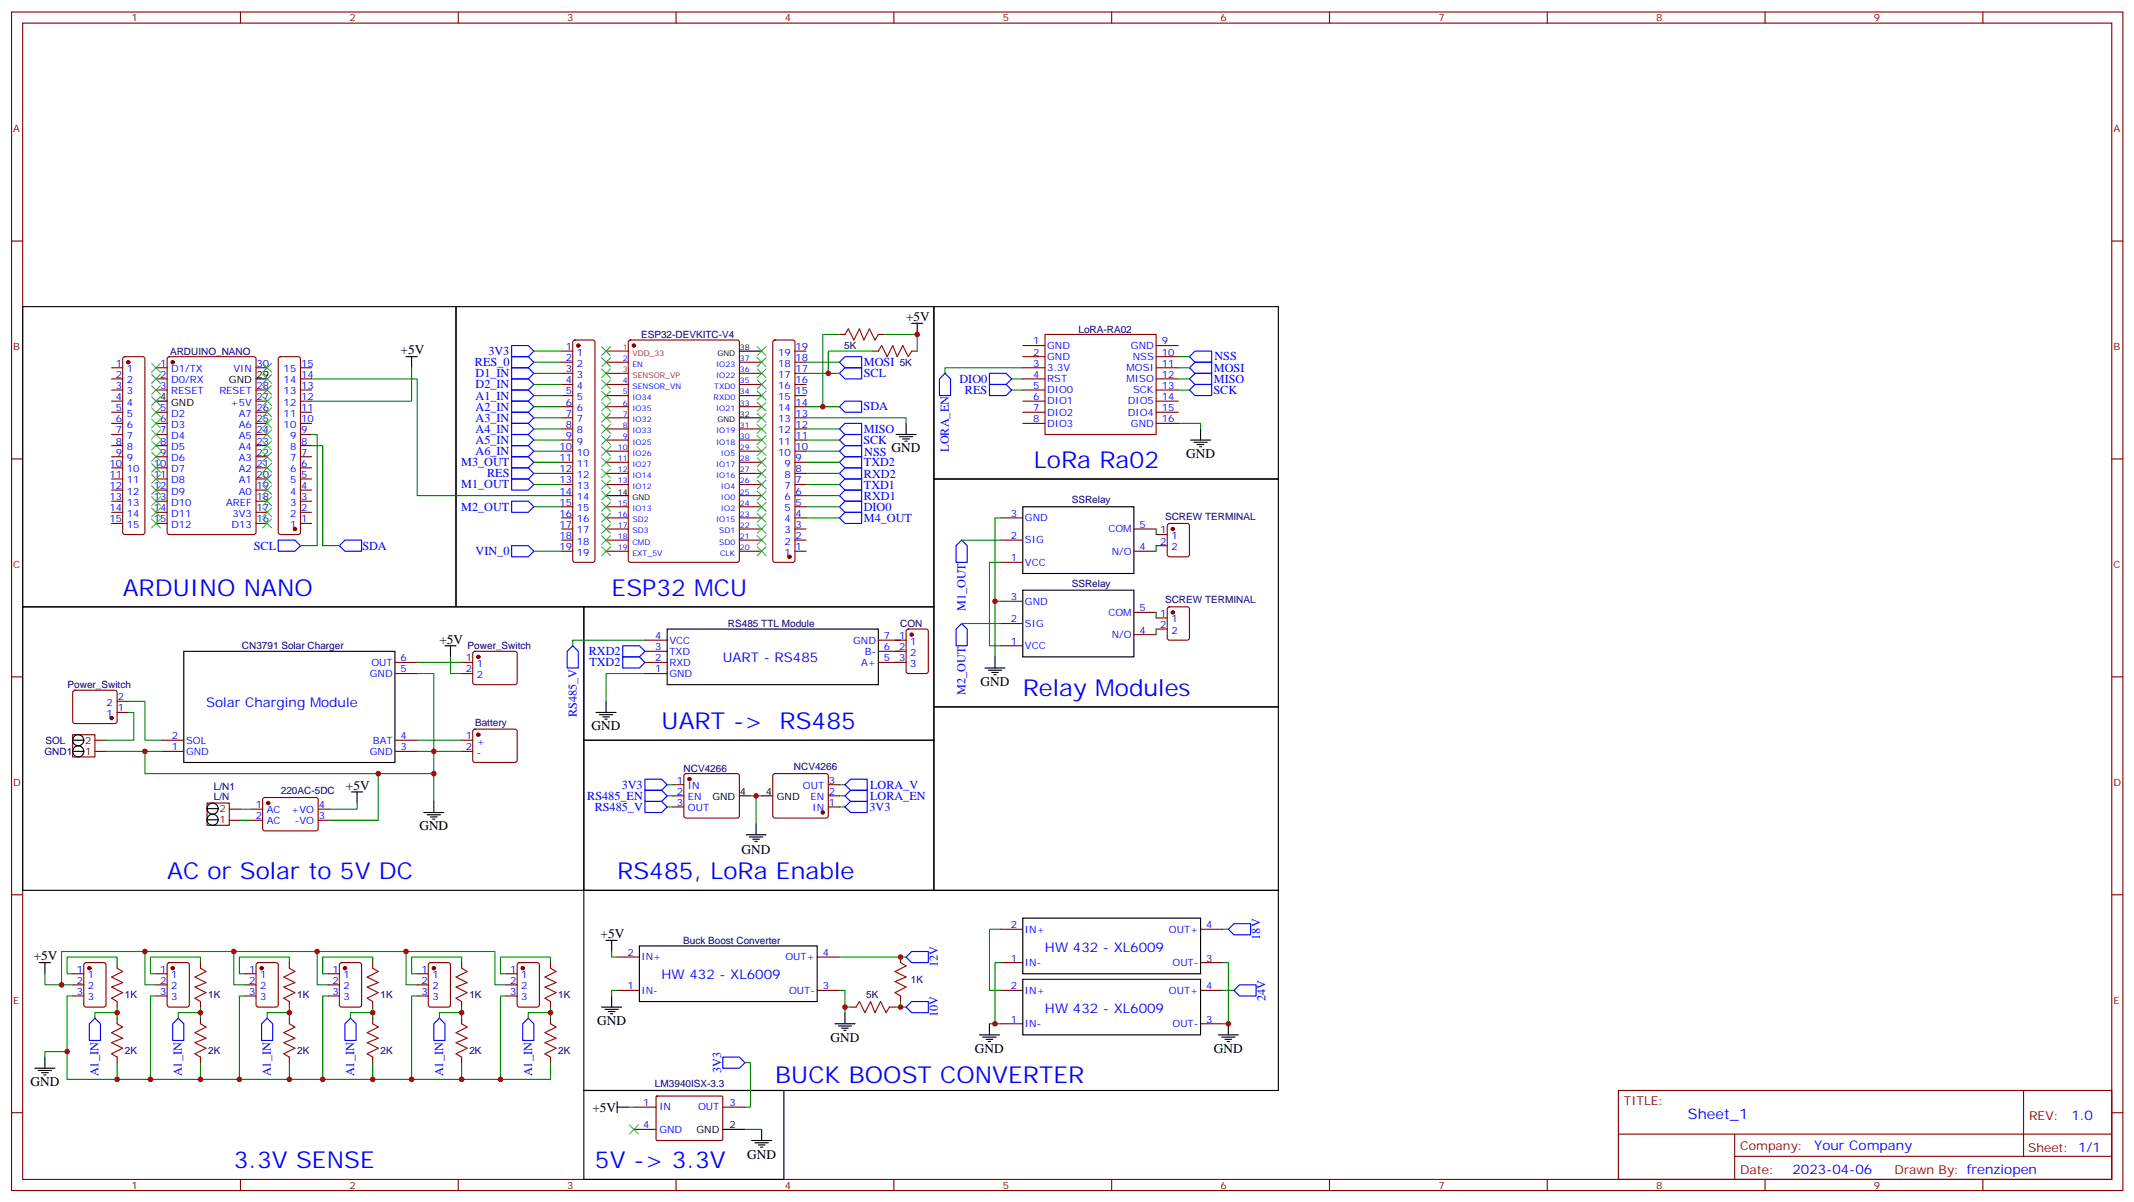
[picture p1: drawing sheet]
<svg xmlns="http://www.w3.org/2000/svg" width="677mm" height="381mm" viewBox="0 0 677 381" stroke-linecap="round" stroke-linejoin="round" font-family="sans-serif">
<g fill="none" stroke="#870000" stroke-width=".35">
<path d="M3.7 3.8h670.2v374h-670.2zM7.2 7.3h663.2v366.9h-663.2zM76.3 3.8v3.5M145.5 3.8v3.5M214.6 3.8v3.5M283.8 3.8v3.5M352.9 3.8v3.5M422.1 3.8v3.5M491.2 3.8v3.5M560.4 3.8v3.5M629.5 3.8v3.5M3.7 76.5h3.5"/>
<path d="M670.4 76.5h3.5M49.5 116.7h3.6M53.3 113.4l.5-.2h26.8l.6 .4 .1 55.3-.5 .7h-27l-.7-.4v-55.3zM81.3 116.7h3.5M192.4 114.9h7.1M199.7 108.1l.5-.2h33.8l.7 .4v69.4l-.4 .7h-34.1l-.7-.4v-69.4zM234.7 114.9h7.1M234.7 118.5h7.1M49.5 120.2h3.6M49.5 123.8h3.6M49.5 130.8h3.6M49.5 134.3h3.6"/>
<path d="M49.5 137.9h3.6M81.3 123.8h3.5M81.3 130.8h3.5M81.3 134.3h3.5M81.3 137.9h3.5M81.3 127.3h3.5M192.4 122h7.1M192.4 125.5h7.1M192.4 129h7.1M192.4 132.6h7.1M192.4 136.1h7.1M192.4 139.6h7.1"/>
<path d="M234.7 122h7.1M234.7 125.5h7.1M234.7 129h7.1M234.7 136.1h7.1M234.7 139.6h7.1M3.7 145.6h3.5M49.5 141.4h3.6M49.5 144.9h3.6M49.5 148.4h3.6M49.5 152h3.6M49.5 155.5h3.6M49.5 159h3.6"/>
<path d="M81.3 141.4h3.5M81.3 144.9h3.5M81.3 148.4h3.5M81.3 152h3.5M81.3 155.5h3.5M81.3 159h3.5M192.4 143.2h7.1M192.4 146.7h7.1M192.4 150.2h7.1M192.4 153.7h7.1M234.7 143.2h7.1M234.7 146.7h7.1"/>
<path d="M234.7 150.2h7.1M234.7 153.7h7.1M234.7 157.3h7.1M670.4 145.6h3.5M49.5 162.6h3.6M49.5 166.1h3.6M81.3 162.6h3.5M81.3 166.1h3.5M192.4 160.8h7.1M192.4 164.3h7.1M192.4 167.9h7.1M192.4 171.4h7.1"/>
<path d="M192.4 174.9h7.1M234.7 160.8h7.1M234.7 164.3h7.1M234.7 167.9h7.1M234.7 171.4h7.1M234.7 174.9h7.1M3.7 214.8h3.5M670.4 214.8h3.5M3.7 283.9h3.5M670.4 283.9h3.5M3.7 353.1h3.5M513.8 346h156.6v28.2h-156.6z"/>
<path d="M513.8 359.9h156.5M550.7 359.9v14.1M642.4 346v20.9M670.4 353.1h3.5M76.3 374.2v3.6M145.5 374.2v3.6M214.6 374.2v3.6M283.8 374.2v3.6M352.9 374.2v3.6M422.1 374.2v3.6M491.2 374.2v3.6M550.7 366.9h119.6"/>
<path d="M560.4 374.2v3.6M629.5 374.2v3.6"/>
</g>
<g fill="none" stroke="#00f" stroke-width=".35">
<path d="M162.4 113.2h5.3l1.8 1.7-1.8 1.8h-5.3zM266.5 114.9l1.8-1.7h5.2v3.5h-5.2zM266.5 118.5l1.8-1.8h5.2v3.5h-5.2zM266.5 139.6l1.8-1.7h5.2v3.5h-5.2zM266.5 136.1l1.8-1.8h5.2v3.6h-5.2zM266.5 129l1.8-1.7h5.2v3.5h-5.2zM162.4 144.9h5.3l1.8 1.8-1.8 1.7h-5.3zM162.4 159h5.3l1.8 1.8-1.8 1.8h-5.3zM162.4 152h5.3l1.8 1.7-1.8 1.8h-5.3zM162.4 148.4h5.3l1.8 1.8-1.8 1.8h-5.3zM266.5 143.2l1.8-1.8h5.2v3.5h-5.2zM88.3 171.4h5.3l1.8 1.7-1.8 1.8h-5.3z"/>
<path d="M107.7 173.1l1.8-1.7h5.3v3.5h-5.3zM162.4 173.1h5.3l1.8 1.8-1.8 1.8h-5.3zM266.5 164.3l1.8-1.7h5.2v3.5h-5.2zM266.5 160.8l1.8-1.8h5.2v3.6h-5.2z"/>
</g>
<g fill="#870000" stroke="#870000" stroke-width=".35">
<circle cx="54.8" cy="114.9" r=".53"/>
<circle cx="201.2" cy="109.6" r=".53"/>
</g>
<path d="M234.7 111.4h7.1M49.5 127.3h3.6M81.3 120.2h3.5M234.7 132.6h7.1M192.4 157.3h7.1M111.6 251.3h3.5M113.4 251.3v3.5" fill="none" stroke="#000" stroke-width=".35"/>
<path d="M192.4 111.4h7.1M192.4 118.5h7.1" fill="none" stroke="#f00" stroke-width=".35"/>
<path d="M113.4 255v1.8h-8.8" fill="none" stroke="#008700" stroke-width=".35"/>
<path d="M23.1 233.1h7v7.1h-7z" fill="#fff" stroke="#800000" stroke-width=".35"/>
<path d="M30.1 238.4h3.6M30.1 234.9h3.6" fill="none" stroke="#800000" stroke-width=".35"/>
<g fill="none" stroke="#000" stroke-width=".35">
<path d="M141.3 204.9h3.5M143 204.9v3.5M23.1 238.4h3.5M23.1 234.9h3.5M134.5 257.8h6.4M135.6 258.5h4.2M136.7 259.2h2.1M137.4 259.9h.7M137.7 254.3v3.5"/>
<circle cx="24.8" cy="234.9" r="1.76"/>
<circle cx="24.8" cy="238.4" r="1.76"/>
</g>
<path d="M79.9 256.8h3.5M83.6 253.3l.5-.3 16.5 .1 .4 .7-.1 9.4-.6 .4h-16.5l-.4-.7v-9.1zM101 256.8h3.6M79.9 260.3h3.5M101 260.3h3.6" fill="none" stroke="#870000" stroke-width=".35"/>
<circle cx="85.1" cy="254.8" r=".53" fill="#870000" stroke="#870000" stroke-width=".35"/>
<path d="M65.7 254.8h7.1v7.1h-7.1z" fill="#fff" stroke="#800000" stroke-width=".35"/>
<path d="M72.8 256.8h3.5M72.8 260.3h3.5" fill="none" stroke="#800000" stroke-width=".35"/>
<g fill="none" stroke="#000" stroke-width=".35">
<path d="M7.2 97.3h137.6v95.2h-137.6zM144.8 97.3h151.7v95.2h-151.7zM296.5 97.3h109.3v54.7h-109.3zM128.9 113.2h3.5M130.7 113.2v3.5M289.4 102.6h3.5M291.2 102.6v3.5M284.5 137.9h6.3M285.5 138.6h4.3M286.6 139.3h2.1M287.3 140h.7M287.7 134.3v3.6"/>
<path d="M378 139.6h6.3M381.1 136.1v3.5M296.5 152h109.3v72.3h-109.3zM379 140.3h4.3M380.1 141h2.1M380.8 141.7h.7M324.7 160.8h35.3v21.2h-35.3zM7.2 192.5h178.1v90h-178.1zM185.3 192.5h111.2v42.4h-111.2zM211.8 199.6h67v17.6h-67zM324.7 187.3h35.3v21.1h-35.3zM58.3 206.7h67.1v35.2h-67.1z"/>
<path d="M312.7 211.9h6.4M313.8 212.7h4.2M314.8 213.4h2.1M315.5 214.1h.7M315.9 208.4v3.5M185.3 234.9h111.2v47.6h-111.2zM189.2 226.1h6.4M190.3 226.8h4.2M191.3 227.5h2.2M192.1 228.2h.7M192.4 222.5v3.6M296.5 224.3h109.3v58.2h-109.3z"/>
<path d="M65.7 256.6h3.6M234.7 252.5h3.6M241.8 252.5h3.5M65.7 260.1h3.6M236.9 264.9h6.3M237.9 265.6h4.2M239 266.3h2.1M239.7 267h.7M240 261.3v3.6M185.3 282.5h220.5v63.5h-220.5zM192.4 298.4h3.5M194.2 298.4v3.5"/>
<path d="M324.7 291.3h56.4v17.7h-56.4zM12.5 305.4h3.5M14.3 305.4v3.6M191 319.5h6.3M194.2 316v3.5M203 300.1h56.4v17.7h-56.4zM324.7 310.7h56.4v17.7h-56.4zM11.1 338.9h6.3M12.1 339.7h4.3M14.3 335.4v3.5M192.1 320.3h4.2M193.1 321h2.1"/>
<path d="M193.8 321.7h.7M265.1 324.8h6.3M266.1 325.5h4.3M267.2 326.2h2.1M267.9 327h.7M268.3 321.3v3.5M310.9 328.4h6.4M312 329.1h4.2M313.1 329.8h2.1M313.8 330.5h.7M314.1 324.8v3.6M386.8 328.4h6.3"/>
<path d="M387.8 329.1h4.3M388.9 329.8h2.1M389.6 330.5h.7M390 324.8v3.6M13.2 340.4h2.1M13.9 341.1h.7M185.3 346h63.5v28.2h-63.5zM195.9 351.3h3.6M195.9 349.5v3.6M229.4 358.4h7.1M241.8 358.4v3.5M238.6 361.9h6.4"/>
<path d="M239.7 362.6h4.2M240.7 363.3h2.2M241.4 364h.7"/>
<circle cx="67.5" cy="256.6" r="1.76"/>
<circle cx="67.5" cy="260.1" r="1.76"/>
</g>
<g fill="none" stroke="#870000" stroke-width=".35">
<path d="M35.4 116.7h3.5M39.2 113.4l.5-.2h5.6l.5 .2 .2 .5v55l-.2 .5-.5 .2h-5.6l-.5-.2-.3-.5v-55zM88.6 113.4l.4-.2h5.7l.5 .2 .2 .5v55l-.2 .5-.5 .2h-5.7l-.5-.2-.2-.5v-55zM95.4 116.7h3.5M178.3 111.4h3.5M178.3 114.9h3.5M178.3 118.5h3.5M182.1 108.1l.4-.2h5.7l.5 .2 .2 .5v69.1l-.3 .5-.4 .2h-5.7l-.5-.2-.2-.5v-69.1zM245.6 108.1l.4-.2h5.7l.5 .2 .2 .5v69.1l-.3 .5-.4 .2h-5.7l-.5-.2-.2-.5v-69.1zM252.4 111.4h3.5M252.4 114.9h3.5M252.4 118.5h3.5"/>
<path d="M266.5 106.1h1.8M277.1 111.4h1.7M278.8 106.1h1.8M289.4 111.4h1.8M324.7 109.6h7.1M324.7 113.2h7.1M324.7 116.7h7.1M331.8 106.1h35.2v31.8h-35.2zM367 109.6h7.1M367 113.2h7.1M367 116.7h7.1M35.4 120.2h3.5"/>
<path d="M35.4 123.8h3.5M35.4 127.3h3.5M35.4 130.8h3.5M35.4 134.3h3.5M35.4 137.9h3.5M95.4 120.2h3.5M95.4 123.8h3.5M95.4 127.3h3.5M95.4 130.8h3.5M95.4 134.3h3.5M95.4 137.9h3.5M178.3 122h3.5"/>
<path d="M178.3 125.5h3.5M178.3 129h3.5M178.3 132.6h3.5M178.3 136.1h3.5M178.3 139.6h3.5M252.4 122h3.5M252.4 125.5h3.5M252.4 129h3.5M252.4 132.6h3.5M252.4 136.1h3.5M252.4 139.6h3.5M324.7 120.2h7.1"/>
<path d="M324.7 123.8h7.1M324.7 127.3h7.1M324.7 130.8h7.1M324.7 134.3h7.1M367 120.2h7.1M367 123.8h7.1M367 127.3h7.1M367 130.8h7.1M367 134.3h7.1M35.4 159h3.5M35.4 155.5h3.5M35.4 152h3.5"/>
<path d="M35.4 148.4h3.5M35.4 144.9h3.5M35.4 141.4h3.5M95.4 159h3.5M95.4 155.5h3.5M95.4 152h3.5M95.4 148.4h3.5M95.4 144.9h3.5M95.4 141.4h3.5M178.3 143.2h3.5M178.3 146.7h3.5M178.3 150.2h3.5"/>
<path d="M178.3 153.7h3.5M178.3 157.3h3.5M252.4 143.2h3.5M252.4 146.7h3.5M252.4 150.2h3.5M252.4 153.7h3.5M252.4 157.3h3.5M35.4 166.1h3.5M35.4 162.6h3.5M95.4 166.1h3.5M95.4 162.6h3.5M178.3 171.4h3.5"/>
<path d="M178.3 164.3h3.5M178.3 174.9h3.5M178.3 167.9h3.5M178.3 160.8h3.5M252.4 171.4h3.5M252.4 164.3h3.5M252.4 174.9h3.5M252.4 167.9h3.5M252.4 160.8h3.5M317.6 178.4h7.1M317.6 171.4h7.1M317.6 164.3h7.1"/>
<path d="M360 174.9h7M360 167.9h7M367 169.6h3.6M367 173.1h3.6M370.8 166.3l.5-.2h5.6l.7 .4v9.5l-.4 .6-5.9 .1-.7-.5v-9.4zM287.9 199.8l.5-.2h5.6l.7 .4v13l-.5 .7h-5.8l-.7-.4v-13zM317.6 197.8h7.1M317.6 190.8h7.1M360 194.3h7M367 196.1h3.6M367 199.6h3.6M370.8 192.8l.5-.3h5.6l.7 .5v9.4l-.4 .7h-5.9l-.7-.4v-9.4z"/>
<path d="M23.3 219.2l.5-.2h12.7l.5 .2 .2 .5-.1 9.5-.6 .4-13-.1-.4-.6v-9.2zM125.4 210.2h7M125.4 213.7h7M146.5 210.2h3.6M146.5 213.7h3.6M150.3 206.9l.5-.2h12.7l.5 .2 .2 .5-.1 9.4-.6 .4h-13l-.4-.7v-9.1zM204.8 210.2h7M204.8 213.7h7M204.8 203.1h7M204.8 206.7h7M278.8 210.2h8.9M278.8 203.1h8.9"/>
<path d="M278.8 206.7h8.9M317.6 204.9h7.1M360 201.4h7M37.2 226.1h3.5M37.2 222.5h3.5M51.3 234.9h7M51.3 238.4h7M125.4 234.9h7M125.4 238.4h7M146.5 234.9h3.6M146.5 238.4h3.6M150.3 231.6l.5-.2h12.7l.5 .2 .2 .5-.1 9.4-.6 .4h-13l-.4-.7v-9.1z"/>
<path d="M213.6 256h3.5M213.6 252.5h3.5M213.6 249h3.5M217.3 245.7l.5-.2h16.2l.5 .2 .2 .5v12.7l-.2 .5-.5 .2h-16.2l-.5-.3-.2-.4v-12.7zM245.6 245.7l.4-.2h16.3l.5 .2 .2 .5v12.7l-.3 .5-.4 .2h-16.3l-.5-.3-.2-.4v-12.7zM263 256h3.5M263 252.5h3.5M263 249h3.5M317.6 294.9h7.1M381.1 294.9h7.1M23.1 309h3.5M23.1 312.5h3.5"/>
<path d="M23.1 316h3.5M26.8 305.6l.5-.2h5.6l.7 .5 .1 12.9-.5 .7h-5.9l-.6-.4-.1-13zM37.2 305.4v1.8M37.2 317.8v1.7M49.5 309h3.6M49.5 312.5h3.6M49.5 316h3.6M53.3 305.6l.5-.2h5.6l.7 .5v12.9l-.4 .7h-5.9l-.7-.4v-13zM63.6 305.4v1.8M63.6 317.8v1.7M77.8 309h3.5M77.8 312.5h3.5"/>
<path d="M77.8 316h3.5M81.5 305.6l.5-.2h5.6l.7 .5v12.9l-.4 .7h-5.9l-.7-.4v-13zM91.9 305.4v1.8M91.9 317.8v1.7M104.2 309h3.5M104.2 312.5h3.5M104.2 316h3.5M108 305.6l.4-.2h5.7l.6 .5 .1 12.9-.5 .7h-5.9l-.6-.4-.1-13zM118.3 305.4v1.8M118.3 317.8v1.7M132.4 309h3.6M132.4 312.5h3.6"/>
<path d="M132.4 316h3.6M136.2 305.6l.5-.2h5.6l.7 .5v12.9l-.4 .7h-5.9l-.7-.4v-13zM146.5 305.4v1.8M146.5 317.8v1.7M160.7 309h3.5M160.7 312.5h3.5M160.7 316h3.5M164.4 305.6l.5-.2h5.6l.7 .5v12.9l-.4 .7h-5.9l-.7-.4v-13zM174.8 305.4v1.8M174.8 317.8v1.7M195.9 303.7h7.1M195.9 314.3h7.1"/>
<path d="M259.4 303.7h7.1M259.4 314.3h7.1M270 319.5h1.8M282.4 319.5h1.7M285.9 303.7v1.7M285.9 316v1.8M317.6 314.3h7.1M317.6 305.4h7.1M381.1 314.3h7.1M381.1 305.4h7.1M37.2 323.1v1.7M37.2 335.4v1.8"/>
<path d="M63.6 323.1v1.7M63.6 335.4v1.8M91.9 323.1v1.7M91.9 335.4v1.8M118.3 323.1v1.7M118.3 335.4v1.8M146.5 323.1v1.7M146.5 335.4v1.8M174.8 323.1v1.7M174.8 335.4v1.8M317.6 324.8h7.1M381.1 324.8h7.1"/>
<path d="M201.2 351.3h7.1M201.2 358.4h7.1M208.3 347.9l.3-.1h20.7l.1 .3v13.6l-.3 .2-20.6-.1-.2-.3zM229.4 351.3h7.1"/>
</g>
<g fill="#870000" stroke="#870000" stroke-width=".35">
<circle cx="151.8" cy="233.1" r=".53"/>
<circle cx="151.8" cy="208.4" r=".53"/>
<circle cx="35.4" cy="227.8" r=".53"/>
<circle cx="289.4" cy="201.4" r=".53"/>
<circle cx="218.9" cy="247.2" r=".53"/>
<circle cx="261.2" cy="257.8" r=".53"/>
<circle cx="372.3" cy="167.9" r=".53"/>
<circle cx="372.3" cy="194.3" r=".53"/>
<circle cx="183.6" cy="109.6" r=".53"/>
<circle cx="250.6" cy="176.7" r=".53"/>
<circle cx="93.6" cy="167.9" r=".53"/>
<circle cx="40.7" cy="114.9" r=".53"/>
<circle cx="28.4" cy="307.2" r=".53"/>
<circle cx="54.8" cy="307.2" r=".53"/>
<circle cx="83" cy="307.2" r=".53"/>
<circle cx="109.5" cy="307.2" r=".53"/>
<circle cx="137.7" cy="307.2" r=".53"/>
<circle cx="165.9" cy="307.2" r=".53"/>
</g>
<g fill="none" stroke="#008700" stroke-width=".35">
<path d="M130.7 116.7v10.6h-31.8M169.5 111.4h8.8M169.5 114.9h8.8M169.5 118.5h8.8M255.9 114.9h10.6M255.9 118.5h10.6M266.5 106.1h-5.3v22.9M277.1 111.4h-14.1v7.1M280.6 106.1h10.6v5.3M324.7 116.7h-24.7v1.8M374.1 113.2h3.5M374.1 116.7h3.5"/>
<path d="M98.9 137.9h1.8v35.2h-5.3M98.9 120.2h33.5v37.1h45.9M169.5 122h8.8M169.5 125.5h8.8M169.5 129h8.8M169.5 132.6h8.8M169.5 136.1h8.8M169.5 139.6h8.8M255.9 132.6h31.8v1.7M255.9 129h10.6M255.9 136.1h10.6M255.9 139.6h10.6"/>
<path d="M321.2 123.8h3.5M321.2 120.2h3.5M374.1 134.3h7v1.8M374.1 123.8h3.5M374.1 120.2h3.5M98.9 141.4h3.5v31.7h5.3M169.5 143.2h8.8M169.5 146.7h8.8M169.5 150.2h8.8M169.5 153.7h8.8M255.9 143.2h10.6M255.9 146.7h10.6"/>
<path d="M255.9 150.2h10.6M255.9 153.7h10.6M255.9 157.3h10.6M169.5 160.8h8.8M169.5 174.9h8.8M255.9 160.8h10.6M255.9 164.3h10.6M305.3 171.4h12.3M317.6 164.3h-1.7v26.5h1.7M317.6 178.4h-3.5v26.5h3.5M367 167.9v1.7M367 173.1v1.8"/>
<path d="M305.3 197.8h12.3M315.9 190.8v17.6M367 194.3v1.8M367 199.6v1.8M132.4 213.7h5.3v40.6M132.4 210.2h14.1M143 208.4v5.3h3.5M204.8 213.7h-12.4v8.8M204.8 203.1h-23v1.8M33.7 238.4h12.3M40.7 222.5h5.3v12.4h5.3M40.7 226.1h1.8v8.8h-8.8"/>
<path d="M51.3 238.4h-5.3v7.1h74.1v14.8h-15.5M132.4 234.9h14.1M132.4 238.4h14.1M76.3 256.8h3.6M120.1 245.5h17.6M211.8 249h1.8M211.8 256h1.8M211.8 252.5h1.8M238.3 252.5h3.5M240 252.5v8.8M266.5 249h1.8M266.5 256h1.8"/>
<path d="M266.5 252.5h1.8M76.3 260.3h3.6M317.6 294.9h-3.5v19.4h3.5M388.2 294.9h1.8M14.3 309v3.5h5.2M23.1 316h-1.8v26.5h15.9v-5.3M37.2 305.4v-1.7h-15.9v5.3h1.8M37.2 319.5v3.6M46 301.9h-26.5v10.6h3.6M49.5 316h-1.7v26.5h15.8v-5.3M63.6 305.4v-1.7h-15.8v5.3h1.7M63.6 319.5v3.6"/>
<path d="M74.2 301.9h-28.2v10.6h3.5M77.8 316h-1.8v26.5h15.9v-5.3M91.9 305.4v-1.7h-15.9v5.3h1.8M91.9 319.5v3.6M100.7 301.9h-26.5v10.6h3.6M104.2 316h-1.8v26.5h15.9v-5.3M118.3 305.4v-1.7h-15.9v5.3h1.8M118.3 319.5v3.6M128.9 301.9h-28.2v10.6h3.5M132.4 316h-1.7v26.5h15.8v-5.3M132.4 312.5h-3.5v-10.6h28.2v10.6h3.6M146.5 305.4v-1.7h-15.8v5.3h1.7"/>
<path d="M146.5 319.5v3.6M160.7 316h-1.8v26.5h15.9v-5.3M174.8 305.4v-1.7h-15.9v5.3h1.8M174.8 319.5v3.6M194.2 301.9v1.8h1.7M195.9 314.3h-1.7v1.7M266.5 314.3h1.8v7M266.5 303.7h21.2M268.3 319.5h1.7M285.9 317.8v1.7h-1.8M285.9 319.5h1.8M317.6 305.4h-1.7v19.4h1.7"/>
<path d="M388.2 305.4h1.8v19.4h-1.8M388.2 314.3h3.5M21.3 333.7h-7v1.7M37.2 321.3h-7.1v1.8M63.6 321.3h-7v1.8M91.9 321.3h-7.1v1.8M118.3 321.3h-7v1.8M146.5 321.3h-7v1.8M174.8 321.3h-7.1v1.8M236.5 337.2h1.8v14.1h-1.8M314.1 324.8h1.8M37.2 342.5h10.6"/>
<path d="M63.6 342.5h12.4M91.9 342.5h10.5M118.3 342.5h12.4M146.5 342.5h12.4M199.5 351.3h1.7M236.5 358.4h5.3"/>
</g>
<g fill="none" stroke="#00f" stroke-width=".35">
<path d="M162.4 109.6h5.3l1.8 1.8-1.8 1.8h-5.3zM162.4 116.7h5.3l1.8 1.8-1.8 1.7h-5.3zM314.1 118.5h5.3l1.8 1.7-1.8 1.8h-5.3zM377.6 116.7l1.8-1.8h5.3v3.6h-5.3zM377.6 113.2l1.8-1.8h5.3v3.5h-5.3zM162.4 120.2h5.3l1.8 1.8-1.8 1.8h-5.3zM162.4 123.8h5.3l1.8 1.7-1.8 1.8h-5.3zM162.4 127.3h5.3l1.8 1.7-1.8 1.8h-5.3zM162.4 130.8h5.3l1.8 1.8-1.8 1.7h-5.3zM162.4 134.3h5.3l1.8 1.8-1.8 1.8h-5.3zM162.4 137.9h5.3l1.8 1.7-1.8 1.8h-5.3zM298.2 120.2l1.8-1.7 1.8 1.7v5.3h-3.6z"/>
<path d="M314.1 122h5.3l1.8 1.8-1.8 1.7h-5.3zM377.6 120.2l1.8-1.7h5.3v3.5h-5.3zM377.6 123.8l1.8-1.8h5.3v3.5h-5.3zM162.4 141.4h5.3l1.8 1.8-1.8 1.7h-5.3zM266.5 150.2l1.8-1.8h5.2v3.6h-5.2zM266.5 146.7l1.8-1.8h5.2v3.5h-5.2zM266.5 157.3l1.8-1.8h5.2v3.5h-5.2zM266.5 153.7l1.8-1.7h5.2v3.5h-5.2zM305.3 171.4l1.8 1.7v5.3h-3.6v-5.3zM305.3 197.8l1.8 1.8v5.3h-3.6v-5.3zM180.1 206.7l1.7-1.8 1.8 1.8v5.2h-3.5zM197.7 204.9h5.3l1.8 1.8-1.8 1.7h-5.3z"/>
<path d="M197.7 208.4h5.3l1.8 1.8-1.8 1.7h-5.3zM204.8 247.2h5.2l1.8 1.8-1.8 1.8h-5.2zM204.8 254.3h5.2l1.8 1.7-1.8 1.8h-5.2zM204.8 250.8h5.2l1.8 1.7-1.8 1.8h-5.2zM268.3 252.5l1.7-1.7h5.3v3.5h-5.3zM268.3 256l1.7-1.7h5.3v3.5h-5.3zM270 247.2h5.3v3.6h-5.3l-1.7-1.8zM390 294.9l1.7-1.8h5.3v3.5h-5.3zM287.7 303.7l1.7-1.8h5.3v3.5h-5.3zM287.7 319.5l1.7-1.7h5.3v3.5h-5.3zM391.7 314.3l1.8-1.8h5.3v3.5h-5.3zM30.1 323.1l1.8 1.7v5.3h-3.5v-5.3z"/>
<path d="M56.6 323.1l1.7 1.7v5.3h-3.5v-5.3zM84.8 323.1l1.8 1.7v5.3h-3.6v-5.3zM111.3 323.1l1.7 1.7v5.3h-3.5v-5.3zM139.5 323.1l1.8 1.7v5.3h-3.6v-5.3zM167.7 323.1l1.8 1.7v5.3h-3.6v-5.3zM229.4 335.4h5.3l1.8 1.8-1.8 1.7h-5.3z"/>
</g>
<g fill="none" stroke="#3c3" stroke-width=".35">
<path d="M48.1 115.3l2.8 2.8M48.1 118.8l2.8 2.8M50.9 115.3l-2.8 2.8M50.9 118.8l-2.8 2.8M83.4 115.3l2.8 2.8M83.4 118.8l2.8 2.8M86.2 115.3l-2.8 2.8M86.2 118.8l-2.8 2.8M191 110l2.8 2.8M191 113.5l2.8 2.8M191 117.1l2.8 2.8M193.8 110l-2.8 2.8"/>
<path d="M193.8 113.5l-2.8 2.8M193.8 117.1l-2.8 2.8M240.4 110l2.8 2.8M240.4 113.5l2.8 2.8M240.4 117.1l2.8 2.8M243.2 110l-2.8 2.8M243.2 113.5l-2.8 2.8M243.2 117.1l-2.8 2.8M48.1 122.3l2.8 2.9M48.1 125.9l2.8 2.8M48.1 129.4l2.8 2.8M48.1 132.9l2.8 2.8"/>
<path d="M48.1 136.5l2.8 2.8M48.1 140l2.8 2.8M50.9 122.3l-2.8 2.9M50.9 125.9l-2.8 2.8M50.9 129.4l-2.8 2.8M50.9 132.9l-2.8 2.8M50.9 136.5l-2.8 2.8M50.9 140l-2.8 2.8M83.4 122.3l2.8 2.9M83.4 125.9l2.8 2.8M83.4 129.4l2.8 2.8M83.4 132.9l2.8 2.8"/>
<path d="M83.4 136.5l2.8 2.8M83.4 140l2.8 2.8M86.2 122.3l-2.8 2.9M86.2 129.4l-2.8 2.8M86.2 125.9l-2.8 2.8M86.2 132.9l-2.8 2.8M86.2 136.5l-2.8 2.8M86.2 140l-2.8 2.8M191 120.6l2.8 2.8M191 124.1l2.8 2.8M191 127.6l2.8 2.9M191 131.2l2.8 2.8"/>
<path d="M191 134.7l2.8 2.8M191 138.2l2.8 2.8M193.8 120.6l-2.8 2.8M193.8 124.1l-2.8 2.8M193.8 127.6l-2.8 2.9M193.8 131.2l-2.8 2.8M193.8 134.7l-2.8 2.8M193.8 138.2l-2.8 2.8M240.4 120.6l2.8 2.8M240.4 124.1l2.8 2.8M240.4 127.6l2.8 2.9M240.4 131.2l2.8 2.8"/>
<path d="M240.4 134.7l2.8 2.8M240.4 138.2l2.8 2.8M243.2 120.6l-2.8 2.8M243.2 124.1l-2.8 2.8M243.2 127.6l-2.8 2.9M243.2 131.2l-2.8 2.8M243.2 134.7l-2.8 2.8M243.2 138.2l-2.8 2.8M48.1 143.5l2.8 2.8M48.1 147l2.8 2.9M48.1 150.6l2.8 2.8M48.1 154.1l2.8 2.8"/>
<path d="M48.1 157.6l2.8 2.8M50.9 143.5l-2.8 2.8M50.9 147l-2.8 2.9M50.9 150.6l-2.8 2.8M50.9 154.1l-2.8 2.8M50.9 157.6l-2.8 2.8M83.4 150.6l2.8 2.8M83.4 143.5l2.8 2.8M83.4 147l2.8 2.9M83.4 154.1l2.8 2.8M83.4 157.6l2.8 2.8M86.2 143.5l-2.8 2.8"/>
<path d="M86.2 147l-2.8 2.9M86.2 150.6l-2.8 2.8M86.2 154.1l-2.8 2.8M86.2 157.6l-2.8 2.8M191 141.7l2.8 2.9M191 145.3l2.8 2.8M191 148.8l2.8 2.8M191 152.3l2.8 2.9M191 155.9l2.8 2.8M191 159.4l2.8 2.8M193.8 159.4l-2.8 2.8M193.8 141.7l-2.8 2.9"/>
<path d="M193.8 145.3l-2.8 2.8M193.8 148.8l-2.8 2.8M193.8 152.3l-2.8 2.9M193.8 155.9l-2.8 2.8M240.4 141.7l2.8 2.9M240.4 145.3l2.8 2.8M240.4 148.8l2.8 2.8M240.4 152.3l2.8 2.9M240.4 155.9l2.8 2.8M240.4 159.4l2.8 2.8M243.2 141.7l-2.8 2.9M243.2 145.3l-2.8 2.8"/>
<path d="M243.2 148.8l-2.8 2.8M243.2 152.3l-2.8 2.9M243.2 155.9l-2.8 2.8M243.2 159.4l-2.8 2.8M48.1 161.1l2.8 2.9M48.1 164.7l2.8 2.8M50.9 161.1l-2.8 2.9M50.9 164.7l-2.8 2.8M83.4 161.1l2.8 2.9M83.4 164.7l2.8 2.8M86.2 161.1l-2.8 2.9M86.2 164.7l-2.8 2.8"/>
<path d="M191 162.9l2.8 2.8M191 166.4l2.8 2.9M191 170l2.8 2.8M191 173.5l2.8 2.8M193.8 162.9l-2.8 2.8M193.8 166.4l-2.8 2.9M193.8 170l-2.8 2.8M193.8 173.5l-2.8 2.8M240.4 162.9l2.8 2.8M240.4 166.4l2.8 2.9M240.4 170l2.8 2.8M240.4 173.5l2.8 2.8"/>
<path d="M243.2 162.9l-2.8 2.8M243.2 166.4l-2.8 2.9M243.2 170l-2.8 2.8M243.2 173.5l-2.8 2.8M199.8 356.9l2.8 2.9M202.6 356.9l-2.8 2.9"/>
</g>
<g fill="none" stroke="#a10000" stroke-width=".35">
<path d="M268.3 106.1l1-1.7 1.8 3.5 1.7-3.5 1.4 3.5 1.8-3.5 1.8 3.5 1-1.8M278.8 111.4l1.1-1.8 1.8 3.6 1.7-3.6 1.4 3.6 1.8-3.6 1.8 3.6 1-1.8M37.2 307.2l1.7 1.1-3.5 1.7 3.5 1.8-3.5 1.4 3.5 1.8-3.5 1.7 1.8 1.1M63.6 307.2l1.8 1.1-3.5 1.7 3.5 1.8-3.5 1.4 3.5 1.8-3.5 1.7 1.7 1.1M91.9 307.2l1.7 1.1-3.5 1.7 3.5 1.8-3.5 1.4 3.5 1.8-3.5 1.7 1.8 1.1M118.3 307.2l1.8 1.1-3.5 1.7 3.5 1.8-3.5 1.4 3.5 1.8-3.5 1.7 1.7 1.1M146.5 307.2l1.8 1.1-3.5 1.7 3.5 1.8-3.5 1.4 3.5 1.8-3.5 1.7 1.7 1.1M174.8 307.2l1.7 1.1-3.5 1.7 3.5 1.8-3.5 1.4 3.5 1.8-3.5 1.7 1.8 1.1M271.8 319.5l1-1.7 1.8 3.5 1.8-3.5 1.4 3.5 1.7-3.5 1.8 3.5 1.1-1.8M285.9 305.4l1.8 1.1-3.6 1.8 3.6 1.7-3.6 1.4 3.6 1.8-3.6 1.8 1.8 1M37.2 324.8l1.7 1.1-3.5 1.8 3.5 1.7-3.5 1.4 3.5 1.8-3.5 1.8 1.8 1M63.6 324.8l1.8 1.1-3.5 1.8 3.5 1.7-3.5 1.4 3.5 1.8-3.5 1.8 1.7 1"/>
<path d="M91.9 324.8l1.7 1.1-3.5 1.8 3.5 1.7-3.5 1.4 3.5 1.8-3.5 1.8 1.8 1M118.3 324.8l1.8 1.1-3.5 1.8 3.5 1.7-3.5 1.4 3.5 1.8-3.5 1.8 1.7 1M146.5 324.8l1.8 1.1-3.5 1.8 3.5 1.7-3.5 1.4 3.5 1.8-3.5 1.8 1.7 1M174.8 324.8l1.7 1.1-3.5 1.8 3.5 1.7-3.5 1.4 3.5 1.8-3.5 1.8 1.8 1"/>
</g>
<g fill="#c00">
<circle cx="46" cy="238.4" r=".88"/>
<circle cx="137.7" cy="238.4" r=".88"/>
<circle cx="120.1" cy="245.5" r=".88"/>
<circle cx="137.7" cy="245.5" r=".88"/>
<circle cx="315.9" cy="190.8" r=".88"/>
<circle cx="240" cy="252.5" r=".88"/>
<circle cx="315.9" cy="324.8" r=".88"/>
<circle cx="390" cy="324.8" r=".88"/>
<circle cx="268.3" cy="319.5" r=".88"/>
<circle cx="285.9" cy="303.7" r=".88"/>
<circle cx="285.9" cy="319.5" r=".88"/>
<circle cx="37.2" cy="321.3" r=".88"/>
<circle cx="63.6" cy="321.3" r=".88"/>
<circle cx="91.9" cy="321.3" r=".88"/>
<circle cx="118.3" cy="321.3" r=".88"/>
<circle cx="146.5" cy="321.3" r=".88"/>
<circle cx="174.8" cy="321.3" r=".88"/>
<circle cx="128.9" cy="301.9" r=".88"/>
<circle cx="100.7" cy="301.9" r=".88"/>
<circle cx="74.2" cy="301.9" r=".88"/>
<circle cx="46" cy="301.9" r=".88"/>
<circle cx="19.5" cy="312.5" r=".88"/>
<circle cx="146.5" cy="342.5" r=".88"/>
<circle cx="158.9" cy="342.5" r=".88"/>
<circle cx="118.3" cy="342.5" r=".88"/>
<circle cx="130.7" cy="342.5" r=".88"/>
<circle cx="91.9" cy="342.5" r=".88"/>
<circle cx="102.4" cy="342.5" r=".88"/>
<circle cx="63.6" cy="342.5" r=".88"/>
<circle cx="76" cy="342.5" r=".88"/>
<circle cx="37.2" cy="342.5" r=".88"/>
<circle cx="47.8" cy="342.5" r=".88"/>
<circle cx="21.3" cy="333.7" r=".88"/>
<circle cx="263" cy="118.5" r=".88"/>
<circle cx="261.2" cy="129" r=".88"/>
<circle cx="291.2" cy="106.1" r=".88"/>
</g>
<g font-size="7.4" fill="#00f">
<text x="328.2" y="148.4">LoRa Ra02</text>
<text x="38.9" y="189">ARDUINO NANO</text>
<text x="194.2" y="189">ESP32 MCU</text>
<text x="324.7" y="220.8">Relay Modules</text>
<text x="210" y="231.4">UART -&gt;</text>
<text x="247.5" y="231.4">RS485</text>
<text x="53.1" y="279">AC or Solar to 5V DC</text>
<text x="195.9" y="279">RS485, LoRa Enable</text>
<text x="246.1" y="343.7">BUCK BOOST CONVERTER</text>
<text x="74.2" y="370.7">3.3V SENSE</text>
<text x="188.9" y="370.7">5V -&gt; 3.3V</text>
</g>
<text font-size="4.6" fill="#00f" x="535.9" y="355">Sheet_1</text>
<g font-size="4.2">
<text x="287.7" y="101.9">+5V</text>
<text x="127.1" y="112.5">+5V</text>
<text x="376.6" y="145.3">GND</text>
<text x="139.5" y="204.2">+5V</text>
<text x="311.3" y="217.6">GND</text>
<text x="187.8" y="231.7">GND</text>
<text x="109.8" y="250.6">+5V</text>
<text x="133.1" y="263.5">GND</text>
<text x="235.4" y="270.9">GND</text>
<text x="190.6" y="297.7">+5V</text>
<text x="10.7" y="304.7">+5V</text>
<text x="189.6" y="325.2">GND</text>
<text x="263.7" y="330.5">GND</text>
<text x="309.5" y="334">GND</text>
<text x="385.4" y="334">GND</text>
<text x="9.7" y="344.6">GND</text>
<text x="188.1" y="352.7">+5V</text>
<text x="237.2" y="367.9">GND</text>
</g>
<g font-size="4.2" fill="#00f">
<text x="229.4" y="210.2">UART - RS485</text>
<text x="65.4" y="224.3">Solar Charging Module</text>
<text x="331.8" y="301.9">HW 432 - XL6009</text>
<text x="210" y="310.7">HW 432 - XL6009</text>
<text x="331.8" y="321.3">HW 432 - XL6009</text>
<text x="657.6" y="355.3">1.0</text>
<text x="576" y="364.8">Your Company</text>
<text x="569" y="372.6">2023-04-06</text>
</g>
<g font-size="3.9" fill="#00f">
<text x="155" y="112.6">3V3</text>
<text x="150.8" y="116.2">RES_0</text>
<text x="151" y="119.7">D1_IN</text>
<text x="274.2" y="116.1">MOSI</text>
<text x="274.2" y="119.7">SCL</text>
<text x="385.4" y="117.9">MOSI</text>
<text x="385.6" y="114.4">NSS</text>
<text x="151" y="123.2">D2_IN</text>
<text x="304.6" y="121.5">DIO0</text>
<text x="306.3" y="125">RES</text>
<text x="385.2" y="125">SCK</text>
<text x="385.4" y="121.4">MISO</text>
<text x="151" y="126.8">A1_IN</text>
<text x="151" y="130.3">A2_IN</text>
<text x="274.1" y="130.2">SDA</text>
<text x="151" y="133.8">A3_IN</text>
<text x="151" y="137.4">A4_IN</text>
<text x="274.2" y="137.4">MISO</text>
<text x="151" y="140.9">A5_IN</text>
<text x="274.1" y="141">SCK</text>
<text x="301.3" y="143.4" transform="rotate(-90 301.3 143.4)">LORA_EN</text>
<text x="146.4" y="147.9">M3_OUT</text>
<text x="151" y="144.4">A6_IN</text>
<text x="274.2" y="148">TXD2</text>
<text x="274.4" y="144.5">NSS GND</text>
<text x="146.4" y="155">M1_OUT</text>
<text x="154.7" y="151.5">RES</text>
<text x="274.2" y="151.5">RXD2</text>
<text x="274.2" y="155">TXD1</text>
<text x="274.2" y="162">DIO0</text>
<text x="274.2" y="158.6">RXD1</text>
<text x="146.4" y="162">M2_OUT</text>
<text x="274.2" y="165.5">M4_OUT</text>
<text x="80.6" y="174.4">SCL</text>
<text x="115" y="174.4">SDA</text>
<text x="151" y="176.1">VIN_0</text>
<text x="306.5" y="194" transform="rotate(-90 306.5 194)">M1_OUT</text>
<text x="186.9" y="207.9">RXD2</text>
<text x="187.1" y="211.4">TXD2</text>
<text x="306.5" y="220.4" transform="rotate(-90 306.5 220.4)">M2_OUT</text>
<text x="183.1" y="227.5" transform="rotate(-90 183.1 227.5)">RS485_V</text>
<text x="197.4" y="250.2">3V3</text>
<text x="276.2" y="250.2">LORA_V</text>
<text x="186.4" y="253.8">RS485_EN</text>
<text x="188.8" y="257.3">RS485_V</text>
<text x="276" y="257.4">3V3</text>
<text x="276.2" y="253.8">LORA_EN</text>
<text x="400" y="298.1" transform="rotate(-90 400 298.1)">18V</text>
<text x="297.7" y="306.9" transform="rotate(-90 297.7 306.9)">12V</text>
<text x="401.8" y="317.5" transform="rotate(-90 401.8 317.5)">24V</text>
<text x="297.7" y="322.8" transform="rotate(-90 297.7 322.8)">10V</text>
<text x="31.3" y="341.5" transform="rotate(-90 31.3 341.5)">A1_IN</text>
<text x="57.8" y="341.5" transform="rotate(-90 57.8 341.5)">A1_IN</text>
<text x="86" y="341.5" transform="rotate(-90 86 341.5)">A1_IN</text>
<text x="112.5" y="341.5" transform="rotate(-90 112.5 341.5)">A1_IN</text>
<text x="140.7" y="341.5" transform="rotate(-90 140.7 341.5)">A1_IN</text>
<text x="168.9" y="341.5" transform="rotate(-90 168.9 341.5)">A1_IN</text>
<text x="228.9" y="340.4" transform="rotate(-90 228.9 340.4)">3V3</text>
</g>
<g font-size="3.9" fill="#800">
<text x="515.5" y="350.6">TITLE:</text>
<text x="644.2" y="355.3">REV:</text>
<text x="552.5" y="364.8">Company:</text>
<text x="643.8" y="365.4">Sheet: 1/1</text>
<text x="552.5" y="372.5">Date:</text>
<text x="601.5" y="372.6">Drawn By: frenziopen</text>
</g>
<g font-size="3.2" fill="#800">
<text x="41.8" y="6.8">1</text>
<text x="110.9" y="6.8">2</text>
<text x="180.1" y="6.8">3</text>
<text x="249.2" y="6.8">4</text>
<text x="318.3" y="6.8">5</text>
<text x="387.5" y="6.8">6</text>
<text x="456.6" y="6.8">7</text>
<text x="525.8" y="6.8">8</text>
<text x="594.9" y="6.8">9</text>
<text x="4.2" y="41.9">A</text>
<text x="670.9" y="41.9">A</text>
<text x="4.2" y="111.1">B</text>
<text x="670.9" y="111.1">B</text>
<text x="4.2" y="180.2">C</text>
<text x="670.9" y="180.2">C</text>
<text x="4.2" y="249.3">D</text>
<text x="670.9" y="249.3">D</text>
<text x="4.2" y="318.5">E</text>
<text x="670.9" y="318.5">E</text>
<text x="41.8" y="377.2">1</text>
<text x="110.9" y="377.2">2</text>
<text x="180.1" y="377.2">3</text>
<text x="249.2" y="377.2">4</text>
<text x="318.3" y="377.2">5</text>
<text x="387.5" y="377.2">6</text>
<text x="456.6" y="377.2">7</text>
<text x="525.8" y="377.2">8</text>
<text x="594.9" y="377.2">9</text>
</g>
<g font-size="3.2" fill="#000080">
<text x="203.5" y="107.3">ESP32-DEVKITC-V4</text>
<text x="342.4" y="105.5">LoRA-RA02</text>
<text x="54" y="112.6">ARDUINO_NANO</text>
<text x="268" y="110.8">5K</text>
<text x="285.6" y="116.1">5K</text>
<text x="340.2" y="159.7">SSRelay</text>
<text x="369.9" y="164.9">SCREW TERMINAL</text>
<text x="340.2" y="186.2">SSRelay</text>
<text x="369.9" y="191.4">SCREW TERMINAL</text>
<text x="231.1" y="199">RS485 TTL Module</text>
<text x="285.8" y="199">CON</text>
<text x="76.8" y="206">CN3791 Solar Charger</text>
<text x="148.5" y="206">Power_Switch</text>
<text x="21.5" y="218.4">Power_Switch</text>
<text x="150.8" y="230.3">Battery</text>
<text x="14.1" y="239.5">GND1</text>
<text x="14.4" y="236">SOL</text>
<text x="217" y="244.9">NCV4266</text>
<text x="252" y="244.4">NCV4266</text>
<text x="67.9" y="250.6">L/N1</text>
<text x="89.2" y="252">220AC-5DC</text>
<text x="67.9" y="253.8">L/N</text>
<text x="216.9" y="299.5">Buck Boost Converter</text>
<text x="289.2" y="311.9">1K</text>
<text x="39.7" y="316.8">1K</text>
<text x="66.1" y="316.8">1K</text>
<text x="94.3" y="316.8">1K</text>
<text x="120.8" y="316.8">1K</text>
<text x="149" y="316.8">1K</text>
<text x="177.2" y="316.8">1K</text>
<text x="275" y="316.7">5K</text>
<text x="39.7" y="334.5">2K</text>
<text x="66.1" y="334.5">2K</text>
<text x="94.3" y="334.5">2K</text>
<text x="120.8" y="334.5">2K</text>
<text x="149" y="334.5">2K</text>
<text x="177.2" y="334.5">2K</text>
<text x="207.9" y="344.9">LM3940ISX-3.3</text>
</g>
<g font-size="3.2" fill="#00f">
<text x="179.6" y="111.1">1</text>
<text x="183.1" y="112.8">1</text>
<text x="247" y="112.8">19</text>
<text x="252.6" y="111.1">19</text>
<text x="328" y="109.3">1</text>
<text x="328" y="112.8">2</text>
<text x="332.5" y="110.7">GND</text>
<text x="359" y="110.7">GND</text>
<text x="368.8" y="109.3">9</text>
<text x="368.8" y="112.8">10</text>
<text x="36.8" y="116.3">1</text>
<text x="36.8" y="119.9">2</text>
<text x="40.3" y="118.1">1</text>
<text x="50.9" y="116.3">1</text>
<text x="50.9" y="119.9">2</text>
<text x="54.4" y="118.1">D1/TX</text>
<text x="74.1" y="118.1">VIN</text>
<text x="81.5" y="116.3">30</text>
<text x="90.1" y="118.1">15</text>
<text x="95.6" y="119.9">14</text>
<text x="95.6" y="116.3">15</text>
<text x="179.6" y="114.6">2</text>
<text x="179.6" y="118.1">3</text>
<text x="183.1" y="116.3">2</text>
<text x="183.1" y="119.9">3</text>
<text x="247" y="119.9">17</text>
<text x="247" y="116.3">18</text>
<text x="252.6" y="118.1">17</text>
<text x="252.6" y="114.6">18</text>
<text x="328" y="116.3">3</text>
<text x="328" y="119.9">4</text>
<text x="332.5" y="114.2">GND</text>
<text x="332.5" y="117.8">3.3V</text>
<text x="357.6" y="117.8">MOSI</text>
<text x="359.6" y="114.2">NSS</text>
<text x="368.8" y="116.3">11</text>
<text x="368.8" y="119.9">12</text>
<text x="36.8" y="123.4">3</text>
<text x="40.3" y="121.6">2</text>
<text x="40.3" y="125.2">3</text>
<text x="50.9" y="123.4">3</text>
<text x="54.4" y="121.6">D0/RX</text>
<text x="54.4" y="125.2">RESET</text>
<text x="69.6" y="125.2">RESET</text>
<text x="81.5" y="123.4">28</text>
<text x="90.1" y="125.2">13</text>
<text x="90.1" y="121.6">14</text>
<text x="95.6" y="123.4">13</text>
<text x="179.6" y="121.6">4</text>
<text x="179.6" y="125.2">5</text>
<text x="183.1" y="123.4">4</text>
<text x="247" y="123.4">16</text>
<text x="252.6" y="125.2">15</text>
<text x="252.6" y="121.6">16</text>
<text x="328" y="123.4">5</text>
<text x="332.5" y="121.3">RST</text>
<text x="332.5" y="124.8">DIO0</text>
<text x="357.6" y="121.3">MISO</text>
<text x="359.7" y="124.8">SCK</text>
<text x="368.8" y="123.4">13</text>
<text x="36.8" y="126.9">4</text>
<text x="36.8" y="130.5">5</text>
<text x="40.3" y="128.7">4</text>
<text x="50.9" y="130.5">5</text>
<text x="73.2" y="128.7">+5V</text>
<text x="81.5" y="130.5">26</text>
<text x="81.5" y="126.9">27</text>
<text x="90.1" y="128.7">12</text>
<text x="95.6" y="130.5">11</text>
<text x="95.6" y="126.9">12</text>
<text x="179.6" y="128.7">6</text>
<text x="183.1" y="126.9">5</text>
<text x="183.1" y="130.5">6</text>
<text x="247" y="130.5">14</text>
<text x="247" y="126.9">15</text>
<text x="252.6" y="128.7">14</text>
<text x="328" y="126.9">6</text>
<text x="328" y="130.5">7</text>
<text x="332.5" y="128.3">DIO1</text>
<text x="332.5" y="131.9">DIO2</text>
<text x="358" y="128.3">DIO5</text>
<text x="358" y="131.9">DIO4</text>
<text x="368.8" y="126.9">14</text>
<text x="368.8" y="130.5">15</text>
<text x="36.8" y="134">6</text>
<text x="36.8" y="137.5">7</text>
<text x="40.3" y="132.2">5</text>
<text x="40.3" y="135.7">6</text>
<text x="50.9" y="134">6</text>
<text x="50.9" y="137.5">7</text>
<text x="54.4" y="132.2">D2</text>
<text x="54.4" y="135.7">D3</text>
<text x="75.8" y="135.7">A6</text>
<text x="75.8" y="132.2">A7</text>
<text x="81.5" y="137.5">24</text>
<text x="81.5" y="134">25</text>
<text x="90.1" y="135.7">10</text>
<text x="90.1" y="132.2">11</text>
<text x="95.6" y="137.5">9</text>
<text x="95.6" y="134">10</text>
<text x="179.6" y="132.2">7</text>
<text x="179.6" y="135.7">8</text>
<text x="183.1" y="134">7</text>
<text x="183.1" y="137.5">8</text>
<text x="247" y="137.5">12</text>
<text x="247" y="134">13</text>
<text x="252.6" y="135.7">12</text>
<text x="252.6" y="132.2">13</text>
<text x="328" y="134">8</text>
<text x="332.5" y="135.4">DIO3</text>
<text x="359" y="135.4">GND</text>
<text x="368.8" y="134">16</text>
<text x="36.8" y="141">8</text>
<text x="40.3" y="139.3">7</text>
<text x="40.3" y="142.8">8</text>
<text x="50.9" y="141">8</text>
<text x="54.4" y="139.3">D4</text>
<text x="54.4" y="142.8">D5</text>
<text x="75.8" y="142.8">A4</text>
<text x="75.8" y="139.3">A5</text>
<text x="81.5" y="141">23</text>
<text x="92.1" y="142.8">8</text>
<text x="92.1" y="139.3">9</text>
<text x="95.6" y="141">8</text>
<text x="177.6" y="142.8">10</text>
<text x="179.6" y="139.3">9</text>
<text x="183.1" y="141">9</text>
<text x="247" y="141">11</text>
<text x="252.6" y="142.8">10</text>
<text x="252.6" y="139.3">11</text>
<text x="34.7" y="148.1">10</text>
<text x="36.8" y="144.6">9</text>
<text x="40.3" y="146.3">9</text>
<text x="40.3" y="149.9">10</text>
<text x="48.8" y="148.1">10</text>
<text x="50.9" y="144.6">9</text>
<text x="54.4" y="146.3">D6</text>
<text x="54.4" y="149.9">D7</text>
<text x="75.8" y="149.9">A2</text>
<text x="75.8" y="146.3">A3</text>
<text x="81.5" y="148.1">21</text>
<text x="81.5" y="144.6">22</text>
<text x="92.1" y="149.9">6</text>
<text x="92.1" y="146.3">7</text>
<text x="95.6" y="148.1">6</text>
<text x="95.6" y="144.6">7</text>
<text x="177.6" y="146.3">11</text>
<text x="177.6" y="149.9">12</text>
<text x="183.1" y="144.6">10</text>
<text x="183.1" y="148.1">11</text>
<text x="247" y="144.6">10</text>
<text x="249.1" y="148.1">9</text>
<text x="252.6" y="149.9">8</text>
<text x="252.6" y="146.3">9</text>
<text x="34.7" y="151.6">11</text>
<text x="34.7" y="155.2">12</text>
<text x="40.3" y="153.4">11</text>
<text x="48.8" y="151.6">11</text>
<text x="48.8" y="155.2">12</text>
<text x="54.4" y="153.4">D8</text>
<text x="75.8" y="153.4">A1</text>
<text x="81.5" y="155.2">19</text>
<text x="81.5" y="151.6">20</text>
<text x="92.1" y="153.4">5</text>
<text x="95.6" y="155.2">4</text>
<text x="95.6" y="151.6">5</text>
<text x="177.6" y="153.4">13</text>
<text x="183.1" y="151.6">12</text>
<text x="183.1" y="155.2">13</text>
<text x="249.1" y="155.2">7</text>
<text x="249.1" y="151.6">8</text>
<text x="252.6" y="153.4">7</text>
<text x="34.7" y="158.7">13</text>
<text x="40.3" y="156.9">12</text>
<text x="40.3" y="160.4">13</text>
<text x="48.8" y="158.7">13</text>
<text x="54.4" y="156.9">D9</text>
<text x="54.4" y="160.4">D10</text>
<text x="71.8" y="160.4">AREF</text>
<text x="75.8" y="156.9">A0</text>
<text x="81.5" y="158.7">18</text>
<text x="92.1" y="160.4">3</text>
<text x="92.1" y="156.9">4</text>
<text x="95.6" y="158.7">3</text>
<text x="177.6" y="156.9">14</text>
<text x="177.6" y="160.4">15</text>
<text x="183.1" y="158.7">14</text>
<text x="249.1" y="158.7">6</text>
<text x="252.6" y="160.4">5</text>
<text x="252.6" y="156.9">6</text>
<text x="34.7" y="162.2">14</text>
<text x="34.7" y="165.7">15</text>
<text x="40.3" y="164">14</text>
<text x="40.3" y="167.5">15</text>
<text x="48.8" y="162.2">14</text>
<text x="48.8" y="165.7">15</text>
<text x="54.4" y="164">D11</text>
<text x="54.4" y="167.5">D12</text>
<text x="73.5" y="167.5">D13</text>
<text x="73.8" y="164">3V3</text>
<text x="81.5" y="165.7">16</text>
<text x="81.5" y="162.2">17</text>
<text x="92.1" y="167.5">1</text>
<text x="92.1" y="164">2</text>
<text x="95.6" y="165.7">1</text>
<text x="95.6" y="162.2">2</text>
<text x="177.6" y="164">16</text>
<text x="177.6" y="167.5">17</text>
<text x="183.1" y="162.2">15</text>
<text x="183.1" y="165.7">16</text>
<text x="249.1" y="165.7">4</text>
<text x="249.1" y="162.2">5</text>
<text x="252.6" y="167.5">3</text>
<text x="252.6" y="164">4</text>
<text x="320.9" y="164">3</text>
<text x="325.4" y="165.4">GND</text>
<text x="361.7" y="167.5">5</text>
<text x="177.6" y="171">18</text>
<text x="183.1" y="169.3">17</text>
<text x="183.1" y="172.8">18</text>
<text x="249.1" y="172.8">2</text>
<text x="249.1" y="169.3">3</text>
<text x="252.6" y="171">2</text>
<text x="320.9" y="171">2</text>
<text x="325.4" y="172.4">SIG</text>
<text x="351.9" y="168.9">COM</text>
<text x="368.4" y="169.3">1</text>
<text x="368.4" y="172.8">2</text>
<text x="371.9" y="171">1</text>
<text x="177.6" y="174.6">19</text>
<text x="183.1" y="176.3">19</text>
<text x="249.1" y="176.3">1</text>
<text x="252.6" y="174.6">1</text>
<text x="320.9" y="178.1">1</text>
<text x="325.4" y="179.5">VCC</text>
<text x="353" y="176">N/O</text>
<text x="361.7" y="174.6">4</text>
<text x="371.9" y="174.6">2</text>
<text x="320.9" y="190.4">3</text>
<text x="325.4" y="191.8">GND</text>
<text x="320.9" y="197.5">2</text>
<text x="351.9" y="195.4">COM</text>
<text x="361.7" y="194">5</text>
<text x="368.4" y="195.7">1</text>
<text x="371.9" y="197.5">1</text>
<text x="208" y="202.8">4</text>
<text x="280.6" y="202.8">7</text>
<text x="285.5" y="202.8">1</text>
<text x="325.4" y="198.9">SIG</text>
<text x="353" y="202.4">N/O</text>
<text x="361.7" y="201">4</text>
<text x="368.4" y="199.2">2</text>
<text x="371.9" y="201">2</text>
<text x="127.1" y="209.8">6</text>
<text x="147.9" y="209.8">1</text>
<text x="208" y="206.3">3</text>
<text x="208" y="209.8">2</text>
<text x="212.5" y="204.2">VCC</text>
<text x="212.5" y="207.7">TXD</text>
<text x="270.8" y="204.2">GND</text>
<text x="274.5" y="207.7">B-</text>
<text x="280.6" y="206.3">6</text>
<text x="280.6" y="209.8">5</text>
<text x="285.5" y="206.3">2</text>
<text x="285.5" y="209.8">3</text>
<text x="289" y="204.5">1</text>
<text x="289" y="208.1">2</text>
<text x="320.9" y="204.5">1</text>
<text x="325.4" y="206">VCC</text>
<text x="117.4" y="214.8">GND</text>
<text x="117.9" y="211.2">OUT</text>
<text x="127.1" y="213.4">5</text>
<text x="147.9" y="213.4">2</text>
<text x="151.4" y="211.6">1</text>
<text x="151.4" y="215.1">2</text>
<text x="208" y="213.4">1</text>
<text x="212.5" y="214.8">GND</text>
<text x="212.5" y="211.2">RXD</text>
<text x="273.4" y="211.2">A+</text>
<text x="289" y="211.6">3</text>
<text x="33.9" y="227.5">1</text>
<text x="33.9" y="223.9">2</text>
<text x="37.4" y="225.7">1</text>
<text x="37.4" y="222.2">2</text>
<text x="54.6" y="238.1">1</text>
<text x="54.6" y="234.5">2</text>
<text x="59.1" y="239.5">GND</text>
<text x="59.1" y="235.9">SOL</text>
<text x="117.4" y="239.5">GND</text>
<text x="118.4" y="235.9">BAT</text>
<text x="127.1" y="238.1">3</text>
<text x="127.1" y="234.5">4</text>
<text x="147.9" y="234.5">1</text>
<text x="147.9" y="238.1">2</text>
<text x="151.4" y="236.3">+</text>
<text x="151.4" y="239.8">-</text>
<text x="214.9" y="248.6">1</text>
<text x="218.4" y="250.4">IN</text>
<text x="254.9" y="250.4">OUT</text>
<text x="263.1" y="248.6">3</text>
<text x="81.2" y="256.2">1</text>
<text x="84.7" y="258">AC</text>
<text x="92.4" y="258">+VO</text>
<text x="101.2" y="256.2">4</text>
<text x="214.9" y="255.7">3</text>
<text x="214.9" y="252.2">2</text>
<text x="218.4" y="257.5">OUT</text>
<text x="218.4" y="253.9">EN</text>
<text x="257.3" y="253.9">EN</text>
<text x="257.9" y="257.5">IN</text>
<text x="263.1" y="252.2">2</text>
<text x="263.1" y="255.7">1</text>
<text x="81.2" y="259.8">2</text>
<text x="84.7" y="261.5">AC</text>
<text x="93.6" y="261.5">-VO</text>
<text x="101.2" y="259.8">3</text>
<text x="320.9" y="294.5">2</text>
<text x="325.4" y="295.9">IN+</text>
<text x="371.1" y="295.9">OUT+</text>
<text x="382.9" y="294.5">4</text>
<text x="199.2" y="303.3">2</text>
<text x="203.7" y="304.7">IN+</text>
<text x="249.4" y="304.7">OUT+</text>
<text x="261.2" y="303.3">4</text>
<text x="320.9" y="305.1">1</text>
<text x="382.9" y="305.1">3</text>
<text x="24.4" y="308.6">1</text>
<text x="27.9" y="310.4">1</text>
<text x="50.9" y="308.6">1</text>
<text x="54.4" y="310.4">1</text>
<text x="79.1" y="308.6">1</text>
<text x="82.6" y="310.4">1</text>
<text x="105.5" y="308.6">1</text>
<text x="109" y="310.4">1</text>
<text x="133.8" y="308.6">1</text>
<text x="137.3" y="310.4">1</text>
<text x="162" y="308.6">1</text>
<text x="165.5" y="310.4">1</text>
<text x="325.4" y="306.5">IN-</text>
<text x="372.2" y="306.5">OUT-</text>
<text x="24.4" y="312.1">2</text>
<text x="24.4" y="315.7">3</text>
<text x="27.9" y="313.9">2</text>
<text x="27.9" y="317.4">3</text>
<text x="50.9" y="312.1">2</text>
<text x="50.9" y="315.7">3</text>
<text x="54.4" y="313.9">2</text>
<text x="54.4" y="317.4">3</text>
<text x="79.1" y="312.1">2</text>
<text x="79.1" y="315.7">3</text>
<text x="82.6" y="313.9">2</text>
<text x="82.6" y="317.4">3</text>
<text x="105.5" y="312.1">2</text>
<text x="105.5" y="315.7">3</text>
<text x="109" y="313.9">2</text>
<text x="109" y="317.4">3</text>
<text x="133.8" y="312.1">2</text>
<text x="133.8" y="315.7">3</text>
<text x="137.3" y="313.9">2</text>
<text x="137.3" y="317.4">3</text>
<text x="162" y="312.1">2</text>
<text x="162" y="315.7">3</text>
<text x="165.5" y="313.9">2</text>
<text x="165.5" y="317.4">3</text>
<text x="199.2" y="313.9">1</text>
<text x="203.7" y="315.3">IN-</text>
<text x="250.5" y="315.3">OUT-</text>
<text x="261.2" y="313.9">3</text>
<text x="320.9" y="313.9">2</text>
<text x="325.4" y="315.3">IN+</text>
<text x="371.1" y="315.3">OUT+</text>
<text x="382.9" y="313.9">4</text>
<text x="320.9" y="324.5">1</text>
<text x="325.4" y="325.9">IN-</text>
<text x="372.2" y="325.9">OUT-</text>
<text x="382.9" y="324.5">3</text>
<text x="204.1" y="350.9">1</text>
<text x="209.3" y="352.4">IN</text>
<text x="221.6" y="352.4">OUT</text>
<text x="231.6" y="350.9">3</text>
<text x="204.1" y="358">4</text>
<text x="209.3" y="359.4">GND</text>
</g>
<g font-size="3.2">
<text x="81.5" y="119.9">29</text>
<text x="72.7" y="121.6">GND</text>
<text x="50.9" y="126.9">4</text>
<text x="54.4" y="128.7">GND</text>
<text x="226.2" y="253.9">GND</text>
<text x="234.9" y="252.2">4</text>
<text x="243.1" y="252.2">4</text>
<text x="246.6" y="253.9">GND</text>
<text x="221.1" y="359.4">GND</text>
<text x="231.6" y="358">2</text>
</g>
<g font-size="3.2" fill="#800000">
<text x="27.1" y="239.5">1</text>
<text x="27.1" y="235.9">2</text>
<text x="69.7" y="257.6">2</text>
<text x="69.7" y="261.2">1</text>
</g>
<g font-size="2.5" fill="#f00">
<text x="197.7" y="111.1">1</text>
<text x="200.8" y="112.8">VDD_33</text>
<text x="197.7" y="118.1">3</text>
<text x="200.8" y="119.9">SENSOR_VP</text>
</g>
<g font-size="2.5">
<text x="227.8" y="112.8">GND</text>
<text x="234.9" y="111.1">38</text>
<text x="227.8" y="134">GND</text>
<text x="234.9" y="132.2">32</text>
<text x="196.1" y="156.9">14</text>
<text x="200.8" y="158.7">GND</text>
</g>
<g font-size="2.5" fill="#00f">
<text x="197.7" y="114.6">2</text>
<text x="200.8" y="116.3">EN</text>
<text x="227.3" y="119.9">IO22</text>
<text x="227.3" y="116.3">IO23</text>
<text x="234.9" y="118.1">36</text>
<text x="234.9" y="114.6">37</text>
<text x="197.7" y="121.6">4</text>
<text x="197.7" y="125.2">5</text>
<text x="200.8" y="123.4">SENSOR_VN</text>
<text x="226.8" y="123.4">TXD0</text>
<text x="234.9" y="125.2">34</text>
<text x="234.9" y="121.6">35</text>
<text x="197.7" y="128.7">6</text>
<text x="200.8" y="126.9">IO34</text>
<text x="200.8" y="130.5">IO35</text>
<text x="226.6" y="126.9">RXD0</text>
<text x="227.3" y="130.5">IO21</text>
<text x="234.9" y="128.7">33</text>
<text x="197.7" y="132.2">7</text>
<text x="197.7" y="135.7">8</text>
<text x="200.8" y="134">IO32</text>
<text x="200.8" y="137.5">IO33</text>
<text x="227.3" y="137.5">IO19</text>
<text x="234.9" y="135.7">31</text>
<text x="196.1" y="142.8">10</text>
<text x="197.7" y="139.3">9</text>
<text x="200.8" y="141">IO25</text>
<text x="227.3" y="141">IO18</text>
<text x="234.9" y="142.8">29</text>
<text x="234.9" y="139.3">30</text>
<text x="196.1" y="146.3">11</text>
<text x="196.1" y="149.9">12</text>
<text x="200.8" y="144.6">IO26</text>
<text x="200.8" y="148.1">IO27</text>
<text x="227.3" y="148.1">IO17</text>
<text x="228.9" y="144.6">IO5</text>
<text x="234.9" y="149.9">27</text>
<text x="234.9" y="146.3">28</text>
<text x="196.1" y="153.4">13</text>
<text x="200.8" y="151.6">IO14</text>
<text x="200.8" y="155.2">IO12</text>
<text x="227.3" y="151.6">IO16</text>
<text x="228.9" y="155.2">IO4</text>
<text x="234.9" y="153.4">26</text>
<text x="196.1" y="160.4">15</text>
<text x="228.9" y="158.7">IO0</text>
<text x="234.9" y="160.4">24</text>
<text x="234.9" y="156.9">25</text>
<text x="196.1" y="164">16</text>
<text x="196.1" y="167.5">17</text>
<text x="200.8" y="162.2">IO13</text>
<text x="200.8" y="165.7">SD2</text>
<text x="227.3" y="165.7">IO15</text>
<text x="228.9" y="162.2">IO2</text>
<text x="234.9" y="167.5">22</text>
<text x="234.9" y="164">23</text>
<text x="196.1" y="171">18</text>
<text x="200.8" y="169.3">SD3</text>
<text x="200.8" y="172.8">CMD</text>
<text x="228.3" y="172.8">SD0</text>
<text x="228.3" y="169.3">SD1</text>
<text x="234.9" y="171">21</text>
<text x="196.1" y="174.6">19</text>
<text x="200.8" y="176.3">EXT_5V</text>
<text x="228.6" y="176.3">CLK</text>
<text x="234.9" y="174.6">20</text>
</g>
</svg>
